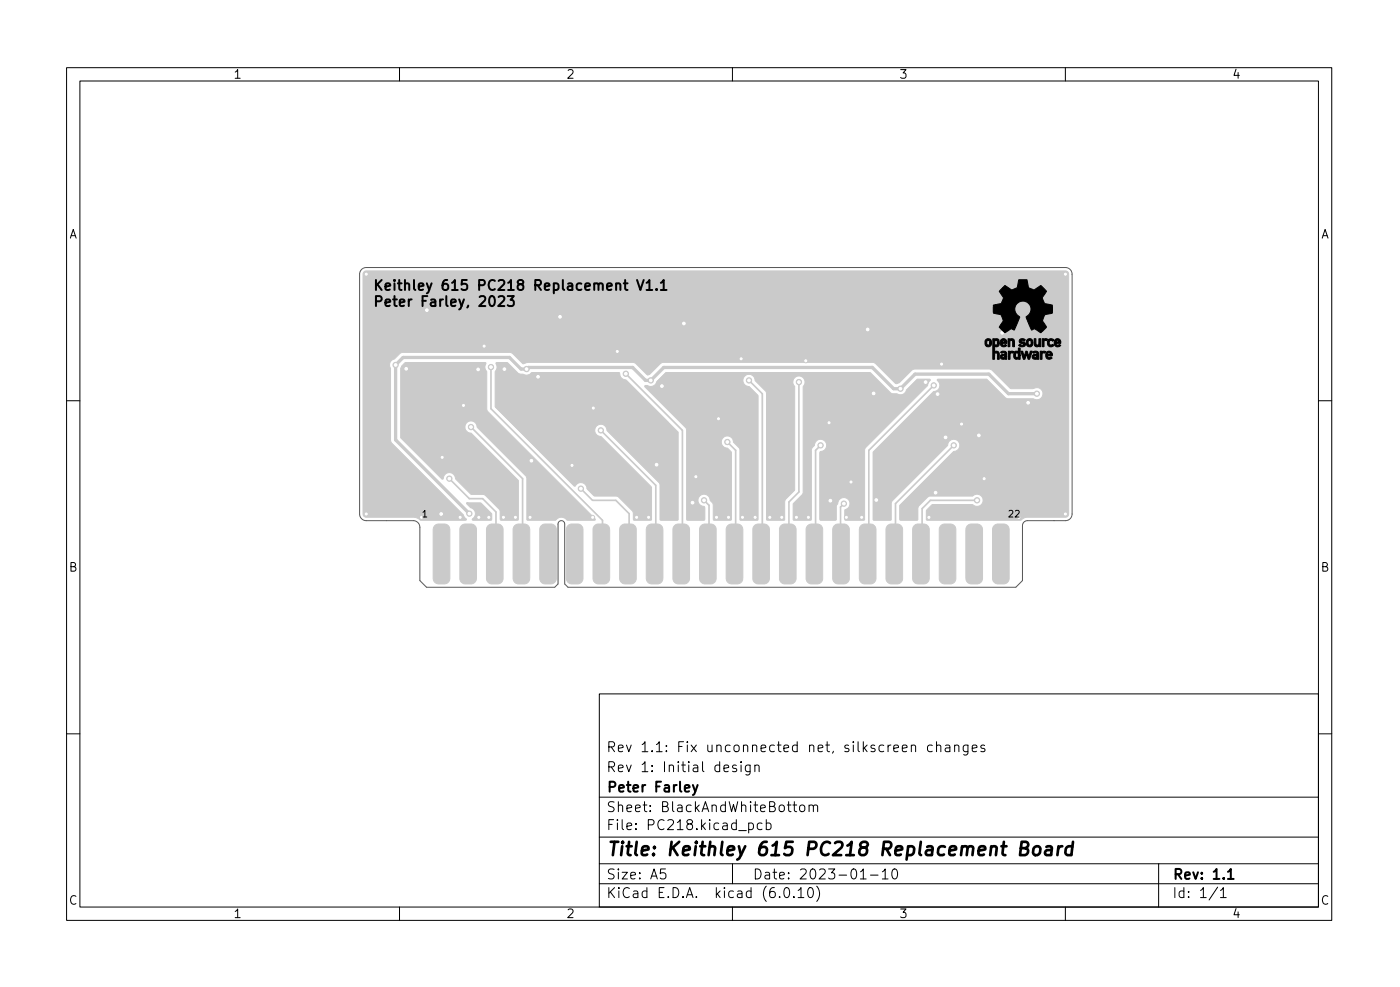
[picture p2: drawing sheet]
<svg xmlns="http://www.w3.org/2000/svg" width="210mm" height="148mm" viewBox="0 0 210 148" stroke-linecap="round" stroke-linejoin="round" font-family="sans-serif">
<g fill="#cacaca" stroke="#cacaca" stroke-width=".15">
<path d="M65.3 78.9l.5-.2h.9a.82 .82 0 0 1 .9 .8v7.3a.82 .82 0 0 1-.9 .9h-.8a.82 .82 0 0 1-.8-.9v-7.3z"/>
<path d="M69.3 78.9l.5-.2h.9a.82 .82 0 0 1 .9 .8v7.3a.82 .82 0 0 1-.9 .9h-.8a.82 .82 0 0 1-.8-.9v-7.3z"/>
<path d="M73.3 78.9l.5-.2h.9a.82 .82 0 0 1 .9 .8v7.3a.82 .82 0 0 1-.9 .9h-.8a.82 .82 0 0 1-.8-.9v-7.3z"/>
<path d="M77.3 78.9l.5-.2h.9a.82 .82 0 0 1 .9 .8v7.3a.82 .82 0 0 1-.9 .9h-.8a.82 .82 0 0 1-.8-.9v-7.3z"/>
<path d="M81.3 78.9l.5-.2h.9a.82 .82 0 0 1 .9 .8v7.3a.82 .82 0 0 1-.9 .9h-.8a.82 .82 0 0 1-.8-.9v-7.3z"/>
<path d="M85.3 78.9l.5-.2h.9a.82 .82 0 0 1 .9 .8v7.3a.82 .82 0 0 1-.9 .9h-.8a.82 .82 0 0 1-.8-.9v-7.3z"/>
<path d="M89.3 78.9l.5-.2h.9a.82 .82 0 0 1 .9 .8v7.3a.82 .82 0 0 1-.9 .9h-.8a.82 .82 0 0 1-.8-.9v-7.3z"/>
<path d="M93.3 78.9l.5-.2h.9a.82 .82 0 0 1 .9 .8v7.3a.82 .82 0 0 1-.9 .9h-.8a.82 .82 0 0 1-.8-.9v-7.3z"/>
<path d="M97.3 78.9l.5-.2h.9a.82 .82 0 0 1 .9 .8v7.3a.82 .82 0 0 1-.9 .9h-.8a.82 .82 0 0 1-.8-.9v-7.3z"/>
<path d="M101.3 78.9l.5-.2h.9a.83 .83 0 0 1 .9 .8v7.3a.83 .83 0 0 1-.9 .9h-.8a.82 .82 0 0 1-.8-.9v-7.3z"/>
<path d="M105.3 78.9l.5-.2h.9a.83 .83 0 0 1 .9 .8v7.3a.83 .83 0 0 1-.9 .9h-.8a.82 .82 0 0 1-.8-.9v-7.3z"/>
<path d="M109.3 78.9l.5-.2h.9a.83 .83 0 0 1 .9 .8v7.3a.83 .83 0 0 1-.9 .9h-.8a.82 .82 0 0 1-.8-.9v-7.3z"/>
<path d="M113.3 78.9l.5-.2h.9a.83 .83 0 0 1 .9 .8v7.3a.83 .83 0 0 1-.9 .9h-.8a.82 .82 0 0 1-.8-.9v-7.3z"/>
<path d="M117.3 78.9l.5-.2h.9a.83 .83 0 0 1 .9 .8v7.3a.83 .83 0 0 1-.9 .9h-.8a.82 .82 0 0 1-.8-.9v-7.3z"/>
<path d="M121.3 78.9l.5-.2h.9a.83 .83 0 0 1 .9 .8v7.3a.83 .83 0 0 1-.9 .9h-.8a.82 .82 0 0 1-.8-.9v-7.3z"/>
<path d="M125.3 78.9l.5-.2h.9a.83 .83 0 0 1 .9 .8v7.3a.83 .83 0 0 1-.9 .9h-.8a.83 .83 0 0 1-.8-.9v-7.3z"/>
<path d="M129.3 78.9l.5-.2h.9a.83 .83 0 0 1 .9 .8v7.3a.83 .83 0 0 1-.9 .9h-.8a.83 .83 0 0 1-.8-.9v-7.3z"/>
<path d="M133.3 78.9l.5-.2h.9a.83 .83 0 0 1 .9 .8v7.3a.83 .83 0 0 1-.9 .9h-.8a.83 .83 0 0 1-.8-.9v-7.3z"/>
<path d="M137.3 78.9l.5-.2h.9a.83 .83 0 0 1 .9 .8v7.3a.83 .83 0 0 1-.9 .9h-.8a.83 .83 0 0 1-.8-.9v-7.3z"/>
<path d="M141.3 78.9l.5-.2h.9a.83 .83 0 0 1 .9 .8v7.3a.83 .83 0 0 1-.9 .9h-.8a.83 .83 0 0 1-.8-.9v-7.3z"/>
<path d="M145.3 78.9l.5-.2h.9a.82 .82 0 0 1 .9 .8v7.3a.82 .82 0 0 1-.9 .9h-.8a.83 .83 0 0 1-.8-.9v-7.3z"/>
<path d="M149.3 78.9l.5-.2h.9a.82 .82 0 0 1 .9 .8v7.3a.82 .82 0 0 1-.9 .9h-.8a.83 .83 0 0 1-.8-.9v-7.3z"/>
<path d="M74.5 54.4h1.7l1.6 1.6 .8 .2a1.02 1.02 0 0 0 1.3-.3l13.2 .1a.94 .94 0 0 0 .8 1l.1 .1 7.8 7.8v13.2l-2.7-.1v-5.2l-.1-.3-7.8-7.8a.93 .93 0 0 0-.9-1 .93 .93 0 0 0-1 .9 .93 .93 0 0 0 1 1l7.5 7.5v4.9l-2.6 .1-.2-1.4-2.1-2.1-.4-.1h-3.2l-1.1-1.1a.95 .95 0 0 0-.8-.9 .95 .95 0 0 0-1 .5l-12-11.9v-5.4a1.04 1.04 0 0 0 .1-1.2z"/>
<path d="M96.8 57.9h.4l.6 .1 .4-.1 .3-.3 .2-.3 1.3-1.4h30.6l3.1 3.1 .4 .1 1.2 .2 .5-.3 .4-.5 1.5-1.6 2 .1v.1l-.3 .4-.1 .4-9.4 9.5-.1 10.6-2.9 .1v-1.5l.1-.1a.93 .93 0 0 0 .6-1.1 .93 .93 0 0 0-1-.7 .93 .93 0 0 0-.8 1l-.2 .3-.1 2.1-2.4-.1v-10.1l.1-.1a.93 .93 0 0 0 .9-1 .93 .93 0 0 0-.9-.9 .93 .93 0 0 0-.9 1l-.3 .3-.1 .4-.1 10.4-2.6 .1-.1-2.5 1.4-1.3 .1-.3v-16a.93 .93 0 0 0 0-1.3 .93 .93 0 0 0-1.3 0 .93 .93 0 0 0 .1 1.4l-.1 15.5-1.4 1.5-.1 3h-2.6l-.1-.1v-19l-.1-.3-1.6-1.6a.93 .93 0 0 0-.9-.9 .93 .93 0 0 0-.9 .9 .93 .93 0 0 0 .9 1l1.4 1.3-.1 18.7-2.7-.1v-10.5l-.1-.3-.8-.8a.93 .93 0 0 0-.9-1 .93 .93 0 0 0-1 1 .93 .93 0 0 0 1 .9l.6 .6-.1 10.2-2.7-.1v-2.2l-.1-.3-.3-.4a.92 .92 0 0 0-.9-.9 .92 .92 0 0 0-1 .8 .92 .92 0 0 0 .8 1l.3 .2-.1 1.9-2.7-.1v-13.6l-6.2-6.3z"/>
<path d="M54.6 40.8l.5-.1h104.9a.5 .5 0 0 1 .5 .5v35.9a.5 .5 0 0 1-.5 .6l-5.7-.1-.6 .2-.4 .3h-14.1l-.1-.1v-1.4l.9-.9h6l.5 .3h.4a.91 .91 0 0 0 .7-1.2 .91 .91 0 0 0-1.3-.5l-.3 .2h-6.4l-1.7 1.5-.1 2.1-2.7-.1 .1-2.2 8-8a.93 .93 0 0 0 1-.9 .93 .93 0 0 0-1-1 .93 .93 0 0 0-.9 1l-8.3 8.3-.1 .3-.1 2.6-2.7-.1v-10.1l9.1-9.1a.95 .95 0 0 0 .9-.7 .95 .95 0 0 0-.3-1l.1-.2h7.3l2.9 2.9 4.1 .1 .3 .1a.91 .91 0 0 0 1.1-1.1 .91 .91 0 0 0-1.3-.6h-3.5l-2.8-2.7-.5-.2h-11.2l-.4 .2-1.8 1.8-.6 .2-3-3-.5-.2h-31.4l-.3 .1-1.7 1.7-.4 .1-1.7-1.7-.3-.2h-15.9l-.7 .2-1.6-1.5-.5-.2h-16l-.4 .1-.9 .9a.93 .93 0 0 0-.5 1.4v10.8l.1 .3 10.8 10.9 .4 .7-6.8 .1-.5-.3-.6-.2h-7.1a.49 .49 0 0 1-.5-.5v-35.9z"/>
<path d="M60.8 54.5l12.1-.1 .1 .1a1.03 1.03 0 0 0 .1 1.3v5.6l.1 .3 16.2 16.3-.1 .1h-4.1a1.13 1.13 0 0 0-1.8 0l-4.3-.1v-6.2l-.1-.3-7.3-7.3a.93 .93 0 0 0-.9-1 .93 .93 0 0 0-1 .9 .93 .93 0 0 0 1 1l7 7v5.9l-2.6 .1-.2-1.6-2.1-2.1-.3-.2h-1.9l-2.3-2.3a.94 .94 0 0 0-.9-1 .94 .94 0 0 0-1 1h-.1l-6.2-6.2v-10.4l.1-.4z"/>
<path d="M70.1 75.5h2.1l1.6 1.6v1h-2.8l-.1-.1a1 1 0 0 0 0-1.7l-.3-.1-.5-.6z"/>
<circle cx="111.5" cy="77.7" r=".3"/>
<circle cx="98.6" cy="69.8" r=".4"/>
<circle cx="142" cy="65.7" r=".4"/>
<circle cx="117.4" cy="77.7" r=".3"/>
<circle cx="95.6" cy="77.7" r=".3"/>
<circle cx="113.4" cy="77.7" r=".3"/>
<circle cx="160" cy="41.2" r=".3"/>
<circle cx="104.5" cy="71.6" r=".3"/>
<circle cx="71.8" cy="55.5" r=".4"/>
<circle cx="97.4" cy="77.7" r=".3"/>
<circle cx="77.4" cy="77.7" r=".3"/>
<circle cx="131.6" cy="75.1" r=".4"/>
<circle cx="102.7" cy="48.6" r=".4"/>
<circle cx="131.2" cy="59.1" r=".4"/>
<circle cx="69.6" cy="60.9" r=".3"/>
<circle cx="160" cy="77.2" r=".3"/>
<circle cx="79.8" cy="69.2" r=".4"/>
<circle cx="107.6" cy="77.7" r=".3"/>
<circle cx="129.4" cy="77.7" r=".3"/>
<circle cx="124.5" cy="63.5" r=".3"/>
<circle cx="75.8" cy="55.4" r=".4"/>
<circle cx="140.5" cy="74" r=".4"/>
<circle cx="109.4" cy="77.7" r=".3"/>
<circle cx="75.6" cy="77.7" r=".3"/>
<circle cx="150.5" cy="50" r=".4"/>
<circle cx="71.9" cy="77.7" r=".3"/>
<circle cx="84.1" cy="47.6" r=".4"/>
<circle cx="121" cy="54.2" r=".3"/>
<circle cx="99.4" cy="58" r=".4"/>
<circle cx="111.3" cy="53.9" r=".3"/>
<circle cx="73.4" cy="77.7" r=".3"/>
<circle cx="69.1" cy="77.7" r=".3"/>
<circle cx="115.6" cy="77.7" r=".3"/>
<circle cx="79.6" cy="77.7" r=".3"/>
<circle cx="61" cy="55.4" r=".4"/>
<circle cx="85.9" cy="69.9" r=".3"/>
<circle cx="63.3" cy="77.7" r=".3"/>
<circle cx="66.3" cy="77.2" r=".4"/>
<circle cx="66.4" cy="68.7" r=".3"/>
<circle cx="124.7" cy="75.2" r=".4"/>
<circle cx="104" cy="75.5" r=".4"/>
<circle cx="119.6" cy="77.7" r=".3"/>
<circle cx="107.9" cy="62.9" r=".3"/>
<circle cx="127.8" cy="72.4" r=".3"/>
<circle cx="147" cy="65.4" r=".4"/>
<circle cx="89.1" cy="61.3" r=".3"/>
<circle cx="80.8" cy="56.6" r=".4"/>
<circle cx="139.5" cy="77.7" r=".3"/>
<circle cx="89" cy="77.7" r=".3"/>
<circle cx="121.4" cy="77.7" r=".3"/>
<circle cx="72.7" cy="52" r=".3"/>
<circle cx="127.1" cy="77.7" r=".3"/>
<circle cx="144.4" cy="63.7" r=".3"/>
<circle cx="55" cy="41.2" r=".3"/>
<circle cx="55" cy="77.2" r=".3"/>
<circle cx="147.8" cy="71.9" r=".3"/>
<circle cx="141.4" cy="54.7" r=".3"/>
<circle cx="130.3" cy="49.5" r=".4"/>
<circle cx="140.8" cy="59.2" r=".4"/>
<circle cx="139" cy="57.4" r=".4"/>
<circle cx="92.7" cy="52.8" r=".3"/>
<circle cx="154.4" cy="60.5" r=".4"/>
<circle cx="67.5" cy="71.9" r=".4"/>
<circle cx="59.4" cy="54.8" r=".4"/>
<circle cx="155.7" cy="59.1" r=".4"/>
<circle cx="135.2" cy="58.4" r=".4"/>
<circle cx="79.1" cy="55.4" r=".4"/>
<circle cx="97.7" cy="57.1" r=".4"/>
<circle cx="70.5" cy="77.1" r=".4"/>
<circle cx="70.7" cy="64.1" r=".4"/>
<circle cx="73.7" cy="55.1" r=".4"/>
<circle cx="87.2" cy="73.4" r=".4"/>
<circle cx="90.2" cy="64.6" r=".4"/>
<circle cx="94" cy="56.1" r=".4"/>
<circle cx="105.7" cy="75.1" r=".4"/>
<circle cx="109.2" cy="66.4" r=".4"/>
<circle cx="112.5" cy="57.1" r=".4"/>
<circle cx="120" cy="57.4" r=".4"/>
<circle cx="123.2" cy="66.9" r=".4"/>
<circle cx="126.7" cy="75.6" r=".4"/>
<circle cx="140.2" cy="57.9" r=".4"/>
<circle cx="143.2" cy="66.9" r=".4"/>
<circle cx="146.7" cy="75.1" r=".4"/>
</g>
<g fill="none" stroke="#cacaca" stroke-width=".25">
<path d="M73.7 55.1v6.3l16.8 16.7v5M94 56.1l8.5 8.5v18.5M112.5 57.1l2 2v24M120 57.4v16.5l-1.5 1.5v7.7M140.2 57.9l-9.7 9.7v15.5M67.5 71.9l3 3h2l2 2v6.2M70.7 64.1l7.8 7.8v11.2M87.2 73.4l1.8 1.7h3.5l2 2v6M90.2 64.6l8.3 8.3v10.2M105.7 75.1l.8 .8v7.2M109.2 66.4l1.3 1.2v15.5M123.2 66.9l-.7 .7v15.5"/>
<path d="M126.7 75.6l-.5 .5v6.8l.3 .2M143.2 66.9l-8.7 8.7v7.5M146.7 75.1h-7l-1.2 1.3v6.7"/>
</g>
<path d="M155.7 59.1h-4.3l-2.9-2.9h-11.1l-2.2 2.2h-1l-3.2-3.2h-31.3l-2 1.9h-.7l-2-1.9h-15.7l-.2 .2h-.8l-1.8-1.7h-16l-1.1 1.1v11.2l11.1 11.1" fill="none" stroke="#cacaca" stroke-width=".5"/>
<g fill="#fff" stroke="#fff" stroke-width=".15">
<circle cx="111.5" cy="77.7" r=".15"/>
<circle cx="98.6" cy="69.8" r=".2"/>
<circle cx="142" cy="65.7" r=".2"/>
<circle cx="117.4" cy="77.7" r=".15"/>
<circle cx="95.6" cy="77.7" r=".15"/>
<circle cx="113.4" cy="77.7" r=".15"/>
<circle cx="160" cy="41.2" r=".15"/>
<circle cx="104.5" cy="71.6" r=".15"/>
<circle cx="71.8" cy="55.5" r=".2"/>
<circle cx="97.4" cy="77.7" r=".15"/>
<circle cx="77.4" cy="77.7" r=".15"/>
<circle cx="131.6" cy="75.1" r=".2"/>
<circle cx="102.7" cy="48.6" r=".2"/>
<circle cx="131.2" cy="59.1" r=".2"/>
<circle cx="69.6" cy="60.9" r=".15"/>
<circle cx="160" cy="77.2" r=".15"/>
<circle cx="79.8" cy="69.2" r=".2"/>
<circle cx="107.6" cy="77.7" r=".15"/>
<circle cx="129.4" cy="77.7" r=".15"/>
<circle cx="124.5" cy="63.5" r=".15"/>
<circle cx="75.8" cy="55.4" r=".2"/>
<circle cx="140.5" cy="74" r=".2"/>
<circle cx="109.4" cy="77.7" r=".15"/>
<circle cx="75.6" cy="77.7" r=".15"/>
<circle cx="150.5" cy="50" r=".2"/>
<circle cx="71.9" cy="77.7" r=".15"/>
<circle cx="84.1" cy="47.6" r=".2"/>
<circle cx="121" cy="54.2" r=".15"/>
<circle cx="99.4" cy="58" r=".2"/>
<circle cx="111.3" cy="53.9" r=".15"/>
<circle cx="73.4" cy="77.7" r=".15"/>
<circle cx="69.1" cy="77.7" r=".15"/>
<circle cx="115.6" cy="77.7" r=".15"/>
<circle cx="79.6" cy="77.7" r=".15"/>
<circle cx="61" cy="55.4" r=".2"/>
<circle cx="85.9" cy="69.9" r=".15"/>
<circle cx="66.3" cy="77.2" r=".2"/>
<circle cx="66.4" cy="68.7" r=".15"/>
<circle cx="124.7" cy="75.2" r=".2"/>
<circle cx="104" cy="75.5" r=".2"/>
<circle cx="119.6" cy="77.7" r=".15"/>
<circle cx="107.9" cy="62.9" r=".15"/>
<circle cx="127.8" cy="72.4" r=".15"/>
<circle cx="147" cy="65.4" r=".2"/>
<circle cx="89.1" cy="61.3" r=".15"/>
<circle cx="80.8" cy="56.6" r=".2"/>
<circle cx="139.5" cy="77.7" r=".15"/>
<circle cx="89" cy="77.7" r=".15"/>
<circle cx="121.4" cy="77.7" r=".15"/>
<circle cx="72.7" cy="52" r=".15"/>
<circle cx="127.1" cy="77.7" r=".15"/>
<circle cx="144.4" cy="63.7" r=".15"/>
<circle cx="55" cy="41.2" r=".15"/>
<circle cx="55" cy="77.2" r=".15"/>
<circle cx="147.8" cy="71.9" r=".15"/>
<circle cx="141.4" cy="54.7" r=".15"/>
<circle cx="130.3" cy="49.5" r=".2"/>
<circle cx="140.8" cy="59.2" r=".2"/>
<circle cx="139" cy="57.4" r=".2"/>
<circle cx="92.7" cy="52.8" r=".15"/>
<circle cx="154.4" cy="60.5" r=".2"/>
<circle cx="67.5" cy="71.9" r=".2"/>
<circle cx="59.4" cy="54.8" r=".2"/>
<circle cx="155.7" cy="59.1" r=".2"/>
<circle cx="135.2" cy="58.4" r=".2"/>
<circle cx="79.1" cy="55.4" r=".2"/>
<circle cx="97.7" cy="57.1" r=".2"/>
<circle cx="70.5" cy="77.1" r=".2"/>
<circle cx="70.7" cy="64.1" r=".2"/>
<circle cx="73.7" cy="55.1" r=".2"/>
<circle cx="87.2" cy="73.4" r=".2"/>
<circle cx="90.2" cy="64.6" r=".2"/>
<circle cx="94" cy="56.1" r=".2"/>
<circle cx="105.7" cy="75.1" r=".2"/>
<circle cx="109.2" cy="66.4" r=".2"/>
<circle cx="112.5" cy="57.1" r=".2"/>
<circle cx="120" cy="57.4" r=".2"/>
<circle cx="123.2" cy="66.9" r=".2"/>
<circle cx="126.7" cy="75.6" r=".2"/>
<circle cx="140.2" cy="57.9" r=".2"/>
<circle cx="143.2" cy="66.9" r=".2"/>
<circle cx="146.7" cy="75.1" r=".2"/>
</g>
<g fill="none" stroke="#000" stroke-width=".15">
<path d="M10 10.2h190v128h-190zM12 12.2h186v124h-186zM60 10.2v2M110 10.2v2M160 10.2v2M10 60.2h2M198 60.2h2M10 110.2h2M90 104.2h108v32h-108zM90 119.7h108M110.6 114.9l-.4-.1-.2 .3 .1 .2 .5 .1v.4h-.6M111.3 114.3v.2"/>
<path d="M111.3 114.8v1M112.7 114.8v1.3a.41 .41 0 0 1-.7 .2M112.7 114.9l-.5-.1-.3 .3v.5l.2 .2h.6M113.4 115a.37 .37 0 0 1 .6 .1v.7M113.4 114.8v1M140 111.9l-.4-.1-.3 .3v.5l.1 .2h.6M140.7 112a.37 .37 0 0 1 .6 .1v.7M140.7 111.3v1.5M142 111.9h.6l.1 .9M142.7 112.2l-.5 .1a.29 .29 0 0 0-.3 .3 .29 .29 0 0 0 .3 .2h.5M143.4 112a.37 .37 0 0 1 .6 .1v.7M143.4 111.8v1"/>
<path d="M145.4 111.8v1.3a.41 .41 0 0 1-.7 .2M145.4 111.9l-.5-.1-.2 .3v.5l.1 .2h.6M146 112.3l.7-.1v-.3l-.5-.1-.2 .3 .1 .7h.6M147.9 111.9l-.4-.1-.2 .3 .1 .2 .5 .1v.4h-.6M198 110.2h2M60 136.2v2M90 132.7h108M90 129.7h108M90 125.7h108M99.9 130.4h-.7v.8l.2-.2 .5 .1 .1 .2-.1 .5-.2 .1h-.3l-.2-.1M110 136.2v2M110 129.7v3"/>
<path d="M112.4 123.6l.5-.1 .3 .3v.5l-.2 .2h-.6M114.4 123.6l-.4-.1-.3 .3v.5l.2 .2h.5M115.1 123.6l.4-.1 .3 .3v.5l-.1 .2h-.6M115.1 123v1.5M117.9 133.3l.3-.1a.94 .94 0 0 1 0 1.5h-.1a1 1 0 0 1-.2-1.4zM119.1 120.8h.6M119.2 134.6v.1M119.3 120.3v1.3l.1 .2h.3M119.9 133.7l.4-.5v1.5M119.9 134.7h.8M120.2 120.9a.41 .41 0 0 1 .7 .2v.5a.41 .41 0 0 1-.4 .3 .41 .41 0 0 1-.4-.3v-.5zM121.5 133.3l.3-.1a.94 .94 0 0 1 0 1.5h-.1a1 1 0 0 1-.2-1.4z"/>
<path d="M121.5 121a.37 .37 0 0 1 .7 .1v.7M121.5 120.8v1M122.2 121.1l.2-.3 .3 .1 .1 .9M122.7 133a1.72 1.72 0 0 1 0 2.3M129.2 131.9h.9M130.7 131.4h1.2M132.5 130.9l.4-.5v1.5M132.5 131.9h.9M134.2 130.5l.2-.1a.94 .94 0 0 1 0 1.5h-.1a1 1 0 0 1-.1-1.4zM160 136.2v2M174 129.7v6.5M182.9 133.2l-1.3 1.9"/>
<path d="M183.3 133.7l.4-.5v1.5M183.3 134.7h.9"/>
</g>
<g fill="none" stroke="#000" stroke-width=".3">
<path d="M74.9 44.6l.2-.2 .5 .1a.41 .41 0 0 1 .1 .6l-.9 .8h.9M76.2 44.4h1l-.5 .6a.41 .41 0 0 1 .5 .3v.4l-.2 .2h-.5l-.3-.1M93.7 42.5h.5M93.9 42v1.3l.1 .2h.2M95.7 42l.5 1.5 .5-1.5M97.1 42.5l.4-.5v1.5M97.1 43.5h.9M98.6 43.4v.1M99.2 42.5l.5-.5v1.5M99.2 43.5h.9M104.1 117.8l.3 1M104.8 117.8l-.5 1.4-.2 .1"/>
<path d="M184.4 130.9l.4-.5v1.5M184.4 131.9h.9"/>
</g>
<path d="M153.3 127.3h.7a.49 .49 0 0 0 .4-.4 .49 .49 0 0 0-.3-.5h-.7l-.2 2h.7a.53 .53 0 0 0 .5-.5 .53 .53 0 0 0-.4-.6M155.3 127.2a.52 .52 0 0 1 .6-.2 .52 .52 0 0 1 .4 .4l-.1 .6a.55 .55 0 0 1-.5 .4 .55 .55 0 0 1-.6-.4zM157.1 127.1l.3-.1 .5 .1 .1 .2-.1 1.1M158 127.5l-.7 .1a.4 .4 0 0 0-.4 .4 .4 .4 0 0 0 .3 .4l.7-.1M159 127l-.2 1.4M159.5 127a.59 .59 0 0 0-.6 .4M161.1 127.1a.66 .66 0 0 0-1 .3l-.1 .6 .1 .3 .2 .1 .6-.1M161.1 126.4l-.2 2" fill="none" stroke="#000" stroke-width=".4"/>
<g fill="#000" stroke="#000" stroke-width=".15">
<path d="M148 51a.52 .52 0 0 1 .7-.1 .52 .52 0 0 1 .2 .6h-.2a.26 .26 0 0 0-.2-.4 .26 .26 0 0 0-.3 .3 .25 .25 0 0 0 .2 .4 .25 .25 0 0 0 .3-.3h.2a.53 .53 0 0 1-.6 .5 .53 .53 0 0 1-.4-.8zM149.1 50.8l.3 .1a.46 .46 0 0 1 .6 .1 .46 .46 0 0 1 .1 .5h-.3a.24 .24 0 0 0-.1-.4 .24 .24 0 0 0-.3 .3v.2a.22 .22 0 0 0 .2 .2 .22 .22 0 0 0 .2-.3h.3a.43 .43 0 0 1-.2 .5 .43 .43 0 0 1-.5 0v.8a.51 .51 0 0 1 .6 .1 .51 .51 0 0 1 .1 .6v.4h-.3v-.8a.27 .27 0 0 0-.4-.1 .27 .27 0 0 0 0 .4v.5h-.3zM150.4 51a.49 .49 0 0 1 .5-.1 .49 .49 0 0 1 .3 .4h-.3a.22 .22 0 0 0-.2-.2 .22 .22 0 0 0-.2 .2h.7v.2h-.7a.31 .31 0 0 0 .2 .3 .31 .31 0 0 0 .3-.1l.2 .1a.54 .54 0 0 1-.8 .2 .54 .54 0 0 1-.2-.7zM150.3 52.8a.56 .56 0 0 1 .7 0 .56 .56 0 0 1 .2 .7h-.3v-.1l-.4 .1a.22 .22 0 0 0 .2 .2 .22 .22 0 0 0 .2-.2h.3v.4h-.3a.43 .43 0 0 1-.5-.1 .43 .43 0 0 1 0-.5l.5-.1a.3 .3 0 0 0-.2-.2 .3 .3 0 0 0-.3 0zM151.4 52.7l.8 .1-.1 .2h-.1a.3 .3 0 0 0-.3 .1 .3 .3 0 0 0 0 .4v.4h-.3zM151.4 50.8l.3 .1a.5 .5 0 0 1 .6 .1 .5 .5 0 0 1 .1 .6v.4h-.3v-.5a.25 .25 0 0 0-.2-.4 .25 .25 0 0 0-.2 .4v.5h-.3zM152.4 52.8l.2-.1 .3 .1v-.6h.3v1.1h-.3a.24 .24 0 0 0-.2-.3 .24 .24 0 0 0-.2 .3 .24 .24 0 0 0 .2 .4 .24 .24 0 0 0 .2-.4h.3v.6h-.3a.48 .48 0 0 1-.6-.1 .48 .48 0 0 1-.1-.6zM150.6 43.2l.1-.1a.26 .26 0 0 1 .3-.2 .26 .26 0 0 1 .2 .1l.7 .5 .9-.3 .2-1.2h1.2l.3 1.2 .8 .3 .8-.5a.26 .26 0 0 1 .2-.1 .26 .26 0 0 1 .3 .2l.2 .2a.45 .45 0 0 1 .3 .5l-.3 .6a.47 .47 0 0 0-.1 .7v.2a.45 .45 0 0 0 .7 .4h.4a.27 .27 0 0 1 .3 .1 .27 .27 0 0 1 0 .3v.5a.34 .34 0 0 1-.1 .4 .34 .34 0 0 1-.3 .1l-.6 .1a1.01 1.01 0 0 0-.1 1.7 .26 .26 0 0 1 .2 .3 .26 .26 0 0 1-.3 .2l-.4 .4a.24 .24 0 0 1-.2 .2 .24 .24 0 0 1-.2-.2l-.7-.5-.5 .3-.8-2a1.25 1.25 0 0 0 .5-1.9 1.25 1.25 0 0 0-2 0 1.25 1.25 0 0 0 .5 1.9l-.8 2-.4-.3-.7 .5a.3 .3 0 0 1-.3 .1 .3 .3 0 0 1-.2-.2l-.4-.4a.28 .28 0 0 1-.2-.2 .28 .28 0 0 1 .2-.3l.2-.3a.48 .48 0 0 0 0-.8l-.2-.4-.7-.2a.32 .32 0 0 1-.4-.1 .32 .32 0 0 1 0-.3v-.5a.33 .33 0 0 1 0-.4 .33 .33 0 0 1 .4-.1l.4-.1a.47 .47 0 0 0 .5-.4l.1-.2a.46 .46 0 0 0-.2-.7l-.2-.3a.26 .26 0 0 1-.1-.3 .26 .26 0 0 1 .2-.2zM153.2 51l.4-.2 .4 .2a.22 .22 0 0 1-.2 .2 .22 .22 0 0 1-.2-.1h-.2v.2a.42 .42 0 0 1 .6 .4 .42 .42 0 0 1-.6 .4l-.4-.3 .2-.1a.33 .33 0 0 0 .5 0 .58 .58 0 0 1-.6-.7zM153.3 52.7h.3l.2 .8 .3-.8h.2l.2 .8 .2-.8h.3l-.4 1.2h-.2l-.2-.7-.3 .7h-.2zM154.2 51a.51 .51 0 0 1 .7-.1 .51 .51 0 0 1 .2 .6h-.2a.28 .28 0 0 0-.3-.4 .28 .28 0 0 0-.2 .5 .24 .24 0 0 0 .3 .2 .24 .24 0 0 0 .2-.3h.2a.52 .52 0 0 1-.6 .6 .52 .52 0 0 1-.4-.8zM155.1 52.8a.56 .56 0 0 1 .7 0 .56 .56 0 0 1 .2 .7h-.3v-.1l-.4 .1a.21 .21 0 0 0 .2 .2 .21 .21 0 0 0 .2-.2h.3v.4h-.3a.39 .39 0 0 1-.6-.1 .39 .39 0 0 1 .3-.6h.3a.26 .26 0 0 0-.1-.3 .26 .26 0 0 0-.3 .1z"/>
<path d="M155.3 50.8h.3v.6a.25 .25 0 0 0 0 .3 .25 .25 0 0 0 .4 0v-.9h.3v1.2h-.3a.49 .49 0 0 1-.6-.1 .49 .49 0 0 1-.1-.6zM156.2 52.7h.3v.1l.2-.1 .3 .1a.25 .25 0 0 1-.1 .2 .25 .25 0 0 1-.3 0l-.1 .9h-.3zM156.5 50.8l.4 .1a.2 .2 0 0 1 .3-.1 .2 .2 0 0 1 .1 .2l-.5 .2v.8h-.3zM157.2 52.9a.5 .5 0 0 1 .5-.2 .5 .5 0 0 1 .3 .5h-.2a.23 .23 0 0 0-.3-.2 .23 .23 0 0 0-.2 .2h.7v.2h-.7a.36 .36 0 0 0 .6 .2l.1 .1a.55 .55 0 0 1-.7 .2 .55 .55 0 0 1-.2-.8zM157.4 51a.5 .5 0 0 1 .9 .1l-.2 .1a.32 .32 0 0 0-.5 .1 .32 .32 0 0 0 .1 .4 .32 .32 0 0 0 .4 0l.2 .2a.61 .61 0 0 1-.9 0 .61 .61 0 0 1 0-.9zM158.5 50.9a.48 .48 0 0 1 .5 0 .48 .48 0 0 1 .3 .4h-.2a.22 .22 0 0 0-.3-.2 .22 .22 0 0 0-.2 .2h.7v.2l-.7 .1a.29 .29 0 0 0 .2 .2 .29 .29 0 0 0 .3-.1l.2 .2a.61 .61 0 0 1-.9-.1 .61 .61 0 0 1 .1-.9z"/>
</g>
<path d="M54.3 40.5l.3-.2 .4-.1h105a1 1 0 0 1 1 1v36a1 1 0 0 1-1 1h-5.7a.75 .75 0 0 0-.7 .7v8.3l-1 1h-67.3l-.5-.5v-9a.5 .5 0 0 0-.5-.5 .5 .5 0 0 0-.5 .5v9l-.5 .5h-19.2l-1-1v-8a1 1 0 0 0-1-1h-7.1a1 1 0 0 1-1-1v-36l.1-.4z" fill="none" stroke="#575757" stroke-width=".15"/>
<text font-size="2.8" x="91" y="128.5">Title: Keithley 615 PC218 Replacement Board</text>
<g font-size="2.1">
<text x="55.9" y="43.6">Keithley 615 PC218 Replacement V1.1</text>
<text x="55.9" y="46">Peter Farley, 2023</text>
<text x="91" y="112.9">Rev 1.1: Fix unconnected net, silkscreen changes</text>
<text x="91" y="118.9">Peter Farley</text>
<text x="91" y="115.9">Rev 1: Initial design</text>
<text x="91" y="124.6">File: PC218.kicad_pcb</text>
<text x="91" y="121.9">Sheet: BlackAndWhiteBottom</text>
<text x="91" y="134.8">KiCad E.D.A. kicad (6.0.10)</text>
<text x="91" y="132">Size: A5</text>
<text x="113" y="132">Date: 2023-01-10</text>
<text x="176" y="132">Rev: 1.1</text>
<text x="176" y="134.8">Id: 1/1</text>
</g>
<g font-size="1.8">
<text x="35" y="11.8">1</text>
<text x="85" y="11.8">2</text>
<text x="135" y="11.8">3</text>
<text x="185" y="11.8">4</text>
<text x="10.3" y="35.8">A</text>
<text x="198.4" y="35.8">A</text>
<text x="10.3" y="85.8">B</text>
<text x="198.4" y="85.8">B</text>
<text x="10.3" y="135.8">C</text>
<text x="35" y="137.8">1</text>
<text x="85" y="137.8">2</text>
<text x="135" y="137.8">3</text>
<text x="185" y="137.8">4</text>
<text x="198.4" y="135.8">C</text>
</g>
<g font-size="1.4">
<text x="63.4" y="77.7">1</text>
<text x="151.5" y="77.7">22</text>
</g>
</svg>
